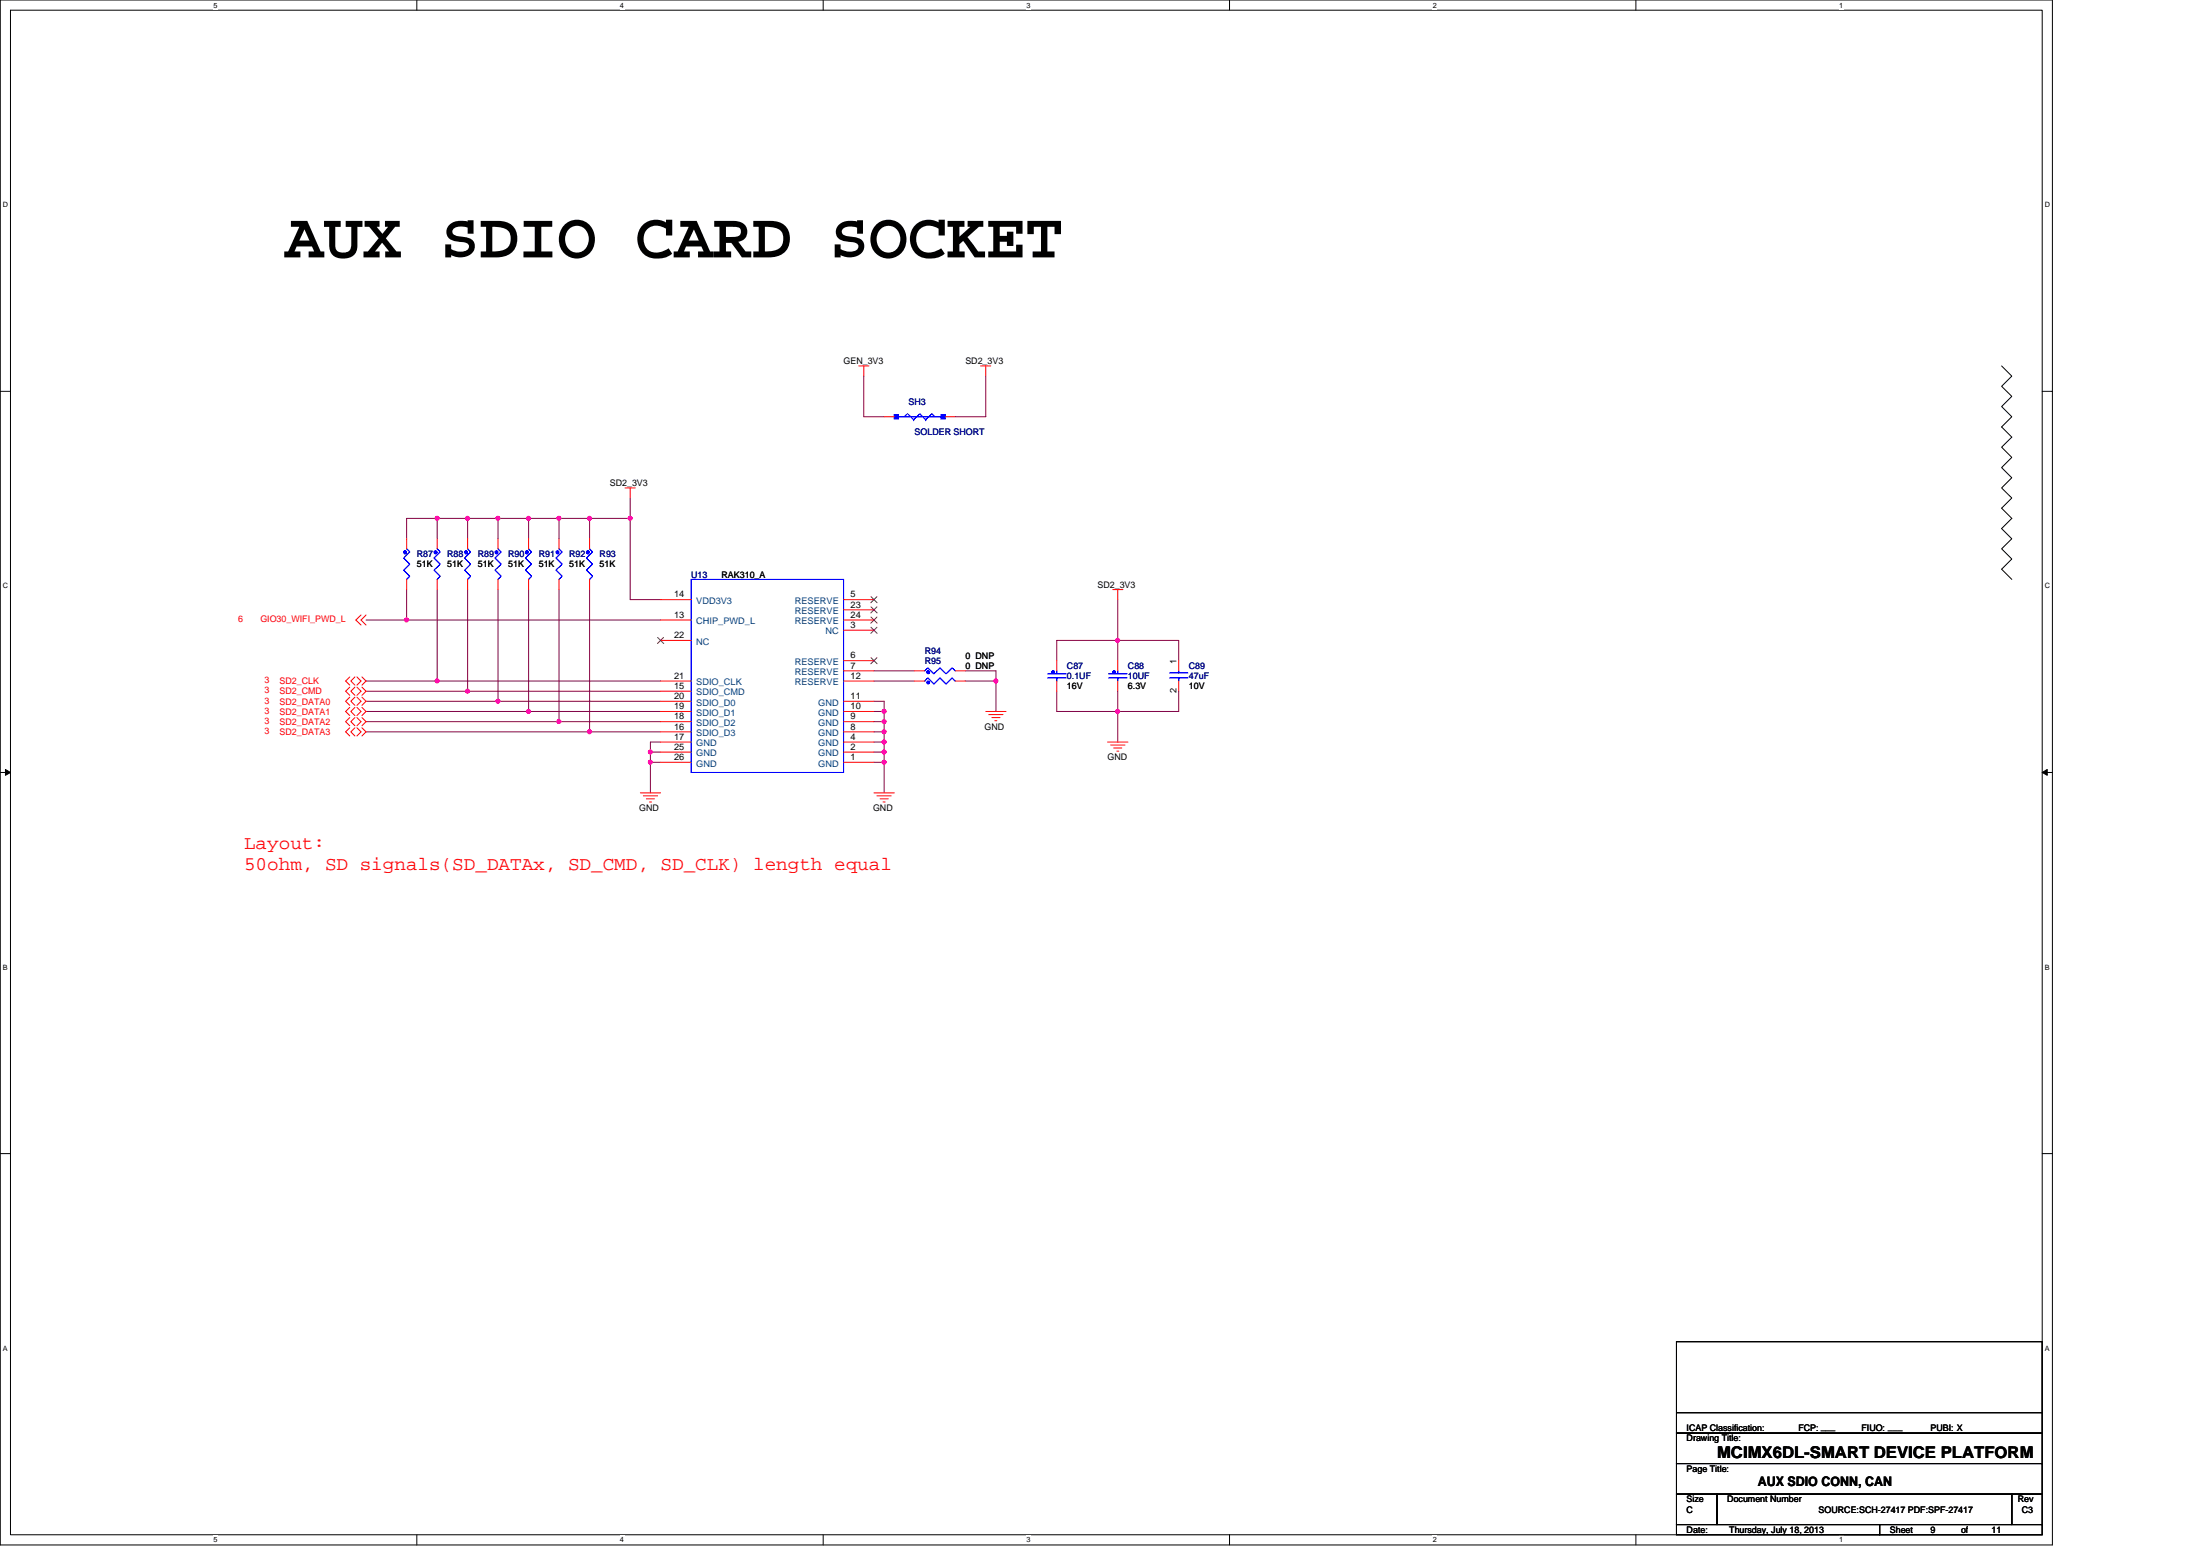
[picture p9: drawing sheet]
<svg xmlns="http://www.w3.org/2000/svg" width="297mm" height="210mm" viewBox="0 0 297 210" stroke-linecap="round" stroke-linejoin="round" font-family="sans-serif">
<path d="M0 0h277.1v208.5h-277.1zM1.4 1.4h274.3v205.7h-274.3z" fill="none" stroke="#000" stroke-width=".14"/>
<g fill="#fff">
<path d="M28.8 .1h.6v1.1h-.6z"/>
<path d="M28.8 207.3h.6v1.1h-.6z"/>
</g>
<path d="M56.3 0v1.4M56.3 207.1v1.4" fill="none" stroke="#000" stroke-width=".14"/>
<g fill="#fff">
<path d="M83.7 .1h.6v1.1h-.6z"/>
<path d="M83.7 207.3h.6v1.1h-.6z"/>
</g>
<path d="M111.1 0v1.4M111.1 207.1v1.4" fill="none" stroke="#000" stroke-width=".14"/>
<g fill="#fff">
<path d="M138.6 .1h.5v1.1h-.5z"/>
<path d="M138.6 207.3h.5v1.1h-.5z"/>
</g>
<path d="M166 0v1.4M166 207.1v1.4" fill="none" stroke="#000" stroke-width=".14"/>
<g fill="#fff">
<path d="M193.4 .1h.6v1.1h-.6z"/>
<path d="M193.4 207.3h.6v1.1h-.6z"/>
</g>
<path d="M220.9 0v1.4M220.9 207.1v1.4" fill="none" stroke="#000" stroke-width=".14"/>
<g fill="#fff">
<path d="M248.3 .1h.6v1.1h-.6z"/>
<path d="M248.3 207.3h.6v1.1h-.6z"/>
<path d="M.4 27.1h.7v1.1h-.7z"/>
<path d="M276.1 27.1h.7v1.1h-.7z"/>
<path d="M.4 78.5h.7v1.1h-.7z"/>
<path d="M276.1 78.5h.7v1.1h-.7z"/>
</g>
<path d="M0 52.8h1.4M275.7 52.8h1.4" fill="none" stroke="#000" stroke-width=".14"/>
<g fill="#fff">
<path d="M.4 130h.7v1.1h-.7z"/>
<path d="M276.1 130h.7v1.1h-.7z"/>
</g>
<path d="M0 104.2h1.4M275.7 104.2h1.4" fill="none" stroke="#000" stroke-width=".14"/>
<path d="M.7 103.8l.7 .4-.7 .4zM275.7 104.2l.7-.4v.8z" fill="#000" stroke="#000" stroke-width=".14"/>
<g fill="#fff">
<path d="M.4 181.4h.7v1.1h-.7z"/>
<path d="M276.1 181.4h.7v1.1h-.7z"/>
</g>
<path d="M270.3 49.4l1.3 1.4-1.3 1.3 1.3 1.4-1.3 1.4 1.3 1.3-1.3 1.4 1.3 1.4-1.3 1.3 1.3 1.4-1.3 1.4 1.3 1.4-1.3 1.3 1.3 1.4-1.3 1.4 1.3 1.4-1.3 1.3 1.3 1.4-1.3 1.4 1.3 1.3-1.3 1.4 1.3 1.4M0 155.7h1.4M275.7 155.7h1.4M226.4 193.4h49.3v4.1h-49.3zM226.4 197.5h49.3v4.1h-49.3zM226.4 181.1h49.3v12.3h-49.3zM226.4 190.6h49.3M226.4 205.7h27.4v1.4h-27.4zM226.4 201.6h5.4v4.1h-5.4zM231.8 201.6h39.8v4.1h-39.8zM253.8 205.7h21.9v1.4h-21.9zM271.6 201.6h4.1v4.1h-4.1z" fill="none" stroke="#000" stroke-width=".14"/>
<g fill="none" stroke="#800040" stroke-width=".14">
<path d="M116.6 50.8v5.4h2.8M133.1 50.8v5.4h-4.1M54.9 79.6v4.1M59 70h4.1v2.7M59 70h-4.1v2.7M59 70v2.7M59 79.6v12.3M63.1 70h4.1M63.1 79.6v13.7M67.2 70v2.7M67.2 70h4.2M67.2 79.6v15"/>
<path d="M71.4 70h4.1M71.4 70v2.7M71.4 79.6v16.4M75.5 70h4.1M75.5 70v2.7M75.5 79.6v17.8M79.6 70v2.7M79.6 79.6v19.2M79.6 70h5.5M85.1 70v10.9h4.1M85.1 67.2v2.8M49.4 83.7h5.5"/>
<path d="M49.4 96h22M49.4 98.8h30.2M49.4 97.4h26.1M49.4 94.6h17.8M49.4 93.3h13.7M49.4 91.9h9.6M54.9 83.7h34.3M59 91.9h30.2M63.1 93.3h26.1M67.2 94.6h22M71.4 96h17.8M75.5 97.4h13.7"/>
<path d="M79.6 98.8h9.6M118 94.6h1.4v1.4M118 98.8h1.4M118 97.4h1.4M118 96h1.4M118 91.9h5.5M118 90.5h5.5M119.4 98.8v1.3M119.4 97.4v1.4M119.4 96v1.4M130.3 90.5h4.2v1.4M130.3 91.9h4.2"/>
<path d="M134.5 91.9v4.1M142.7 93.3v2.7h8.2M150.9 80.9v5.5M150.9 86.4v2.8M150.9 96v4.1M150.9 86.4h8.2v2.8M150.9 86.4h-8.2v2.8M150.9 93.3v2.7M159.1 93.3v2.7h-8.2M87.8 102.9h1.4M87.8 101.5h1.4M87.8 102.9v4.1"/>
<path d="M87.8 101.5v1.4M89.2 100.1h-1.4v1.4M118 102.9h1.4M118 101.5h1.4M118 100.1h1.4M119.4 102.9v4.1M119.4 100.1v1.4M119.4 101.5v1.4"/>
</g>
<g fill="#f0f" stroke="#f0f" stroke-width=".14">
<circle cx="150.9" cy="86.4" r=".27"/>
<circle cx="67.2" cy="94.6" r=".27"/>
<circle cx="71.4" cy="96" r=".27"/>
<circle cx="75.5" cy="97.4" r=".27"/>
<circle cx="79.6" cy="98.8" r=".27"/>
<circle cx="59" cy="91.9" r=".27"/>
<circle cx="63.1" cy="93.3" r=".27"/>
<circle cx="134.5" cy="91.9" r=".27"/>
<circle cx="119.4" cy="102.9" r=".27"/>
<circle cx="119.4" cy="100.1" r=".27"/>
<circle cx="119.4" cy="98.8" r=".27"/>
<circle cx="119.4" cy="97.4" r=".27"/>
<circle cx="119.4" cy="96" r=".27"/>
<circle cx="87.8" cy="102.9" r=".27"/>
<circle cx="87.8" cy="101.5" r=".27"/>
<circle cx="54.9" cy="83.7" r=".27"/>
<circle cx="150.9" cy="96" r=".27"/>
<circle cx="85.1" cy="69.9" r=".27"/>
<circle cx="59" cy="69.9" r=".27"/>
<circle cx="67.2" cy="69.9" r=".27"/>
<circle cx="63.1" cy="69.9" r=".27"/>
<circle cx="71.4" cy="69.9" r=".27"/>
<circle cx="75.5" cy="69.9" r=".27"/>
<circle cx="79.6" cy="69.9" r=".27"/>
<circle cx="119.4" cy="101.5" r=".27"/>
</g>
<g fill="none" stroke="#f00" stroke-width=".14">
<path d="M115.9 49.4h1.4M116.6 49.4v1.4M119.4 56.2h1.4M127.6 56.2h1.4M132.4 49.4h1.4M133.1 49.4v1.4M54.9 72.7v1.4M54.9 78.2v1.4M59 72.7v1.4M59 78.2v1.4M63.1 72.7v1.4M63.1 78.2v1.4"/>
<path d="M67.2 72.7v1.4M67.2 78.2v1.4M71.4 72.7v1.4M71.4 78.2v1.4M75.5 72.7v1.4M75.5 78.2v1.4M79.6 72.7v1.4M79.6 78.2v1.4M84.4 65.8h1.4M85.1 65.8v1.4M150.2 79.6h1.4M150.9 79.6v1.3"/>
<path d="M47.2 95.5l-.5 .5 .5 .6M47.2 94.1l-.5 .5 .5 .6M47.2 98.2l-.5 .6 .5 .5M47.2 96.8l-.5 .6 .5 .5M47.2 91.4l-.5 .5 .5 .6M47.2 92.7l-.5 .6 .5 .5M47.9 95.5l-.5 .5 .5 .6M47.9 94.1l-.5 .5 .5 .6M47.9 98.2l-.5 .6 .5 .5M47.9 96.8l-.5 .6 .5 .5M47.9 91.4l-.5 .5 .5 .6M47.9 92.7l-.5 .6 .5 .5"/>
<path d="M48.2 95.5l.5 .5-.5 .6M48.2 94.1l.5 .5-.5 .6M48.2 98.2l.5 .6-.5 .5M48.2 96.8l.5 .6-.5 .5M48.2 91.4l.5 .5-.5 .6M48.2 92.7l.5 .6-.5 .5M48.7 83l-.7 .7 .7 .6M48.9 95.5l.5 .5-.5 .6M48.9 94.1l.5 .5-.5 .6M48.9 98.2l.5 .6-.5 .5M48.9 96.8l.5 .6-.5 .5M48.9 91.4l.5 .5-.5 .6"/>
<path d="M48.9 92.7l.5 .6-.5 .5M49.4 83l-.7 .7 .7 .6M89.2 80.9h4.1M89.2 83.7h4.1M89.2 91.9h4.1M89.2 86.4h4.1M89.2 93.3h4.1M89.2 94.6h4.1M89.2 96h4.1M89.2 97.4h4.1M89.2 98.8h4.1M113.9 89.2h4.1"/>
<path d="M113.9 94.6h4.1M113.9 96h4.1M113.9 97.4h4.1M113.9 98.8h4.1M113.9 90.5h4.1M113.9 91.9h4.1M113.9 80.9h4.1M113.9 82.3h4.1M113.9 85h4.1M113.9 83.7h4.1M123.5 91.9h1.4M123.5 90.5h1.4"/>
<path d="M129 91.9h1.3M129 90.5h1.3M133.1 96h2.7M133.5 96.4h1.9M133.9 96.8h1.1M134.3 97.3h.3M142.7 89.2v1.3M142.7 91.9v1.4M150.9 89.2v1.3M150.9 91.9v1.4M159.1 89.2v1.3M159.1 91.9v1.4"/>
<path d="M86.5 107h2.7M86.9 107.4h1.9M87.3 107.8h1.1M87.7 108.2h.3M89.2 100.1h4.1M89.2 101.5h4.1M89.2 102.9h4.1M113.9 100.1h4.1M113.9 101.5h4.1M113.9 102.9h4.1M118 107h2.8M118.4 107.4h1.9"/>
<path d="M118.8 107.8h1.1M119.2 108.2h.3M149.5 100.1h2.8M150 100.5h1.9M150.4 100.9h1.1M150.8 101.4h.3"/>
</g>
<g fill="none" stroke="#00f" stroke-width=".14">
<path d="M121.3 56.2h.8M122.1 56.2h4.1l-.4-.4-.8 .8M122.5 55.8l-.4 .4M124.2 55.8l-.8 .8M126.2 56.2h.9M54.9 74.1l.4 .4-.8 .8 .8 .8-.8 .8 .8 .9-.4 .4M59 74.1l.4 .4-.8 .8 .8 .8-.8 .8 .8 .9-.4 .4M63.1 74.1l.4 .4-.8 .8 .8 .8-.8 .8 .8 .9-.4 .4M67.2 74.1l.5 .4-.9 .8 .9 .8-.9 .8 .9 .9-.5 .4M71.4 74.1l.4 .4-.9 .8 .9 .8-.9 .8 .9 .9-.4 .4M75.5 74.1l.4 .4-.8 .8 .8 .8-.8 .8 .8 .9-.4 .4M79.6 74.1l.4 .4-.8 .8 .8 .8-.8 .8 .8 .9-.4 .4"/>
<path d="M93.3 78.2h20.6v26h-20.6zM124.9 91.9l.4-.4 .8 .8 .8-.8 .8 .8 .9-.8 .4 .4M124.9 90.5l.4-.4 .8 .8 .8-.8 .8 .8 .9-.8 .4 .4M141.5 91.5h2.4M141.5 90.9h2.4M142.7 90.5v.4M142.7 91.5v.4M149.7 91.5h2.5M149.7 90.9h2.5M150.9 90.5v.4M150.9 91.5v.4M157.9 91.5h2.5"/>
<path d="M157.9 90.8h2.5M159.1 90.5v.3M159.1 91.5v.4"/>
</g>
<g fill="#00f" stroke="#00f" stroke-width=".14">
<path d="M66.9 74.4h.3v.3h-.3z" fill-rule="evenodd"/>
<path d="M66.9 74.4h.3v.3h-.3z" fill-rule="evenodd"/>
<path d="M75.1 74.4h.3v.3h-.3z" fill-rule="evenodd"/>
<path d="M75.1 74.4h.3v.3h-.3z" fill-rule="evenodd"/>
<path d="M54.6 74.4h.2v.3h-.2z" fill-rule="evenodd"/>
<path d="M54.6 74.4h.2v.3h-.2z" fill-rule="evenodd"/>
<path d="M120.8 56v.5h.5v-.5z" fill-rule="evenodd"/>
<path d="M127.1 56v.5h.5v-.5z" fill-rule="evenodd"/>
<path d="M120.8 56v.5h.5v-.5z" fill-rule="evenodd"/>
<path d="M127.1 56v.5h.5v-.5z" fill-rule="evenodd"/>
<path d="M62.8 74.4h.3v.3h-.3z" fill-rule="evenodd"/>
<path d="M62.8 74.4h.3v.3h-.3z" fill-rule="evenodd"/>
<circle cx="71.1" cy="74.5" r=".2"/>
<circle cx="125.3" cy="92.1" r=".19"/>
<circle cx="79.4" cy="74.5" r=".2"/>
<circle cx="58.8" cy="74.5" r=".2"/>
<circle cx="125.3" cy="90.7" r=".19"/>
<circle cx="150.4" cy="90.7" r=".19"/>
<circle cx="142.2" cy="90.7" r=".19"/>
</g>
<path d="M88.8 86l.8 .8M89.6 86l-.8 .8M117.6 88.8l.8 .8M117.6 80.5l.8 .8M117.6 81.9l.8 .8M117.6 84.6l.8 .9M117.6 83.3l.8 .8M118.4 88.8l-.8 .8M118.4 80.5l-.8 .8M118.4 81.9l-.8 .8M118.4 84.6l-.8 .9M118.4 83.3l-.8 .8" fill="none" stroke="#804000" stroke-width=".14"/>
<path d="M122.5 55.8l.9 .8M123.4 56.6h.1M124.2 55.8l.8 .8M125 56.6h.1" fill="none" stroke="#fff" stroke-width=".14" stroke-dasharray="3 1 1 1 1 1"/>
<path d="M122.5 55.8l.9 .8M123.4 56.6h.1M124.2 55.8l.8 .8M125 56.6h.1" fill="none" stroke="#00f" stroke-width=".14" stroke-dasharray="3 1 1 1 1 1"/>
<text font-size="8.8" x="38.5" y="34.7">AUX SDIO CARD SOCKET</text>
<g font-size="2.6" fill="#f00">
<text x="33" y="114.6">Layout:</text>
<text x="33" y="117.4">50ohm, SD signals(SD_DATAx, SD_CMD, SD_CLK) length equal</text>
</g>
<text font-size="2.2" x="231.8" y="196.8">MCIMX6DL-SMART DEVICE PLATFORM</text>
<text font-size="1.8" x="237.3" y="200.5">AUX SDIO CONN, CAN</text>
<g font-size="1.2">
<text x="113.9" y="49.1">GEN_3V3</text>
<text x="130.3" y="49.1">SD2_3V3</text>
<text x="82.3" y="65.6">SD2_3V3</text>
<text x="56.3" y="76.6">51K</text>
<text x="60.4" y="76.6">51K</text>
<text x="64.5" y="76.6">51K</text>
<text x="68.6" y="76.6">51K</text>
<text x="72.7" y="76.6">51K</text>
<text x="76.9" y="76.6">51K</text>
<text x="81" y="76.6">51K</text>
<text x="97.4" y="77.9">RAK310_A</text>
<text x="91" y="80.6">14</text>
<text x="91" y="83.4">13</text>
<text x="114.8" y="80.6">5</text>
<text x="114.8" y="82">23</text>
<text x="114.8" y="83.4">24</text>
<text x="148.2" y="79.3">SD2_3V3</text>
<text x="91" y="86.1">22</text>
<text x="114.8" y="88.9">6</text>
<text x="114.8" y="84.8">3</text>
<text x="130.3" y="88.9">0 DNP</text>
<text x="158.9" y="89.6" transform="rotate(-90 158.9 89.6)">1</text>
<text x="91" y="91.6">21</text>
<text x="91" y="93">15</text>
<text x="91" y="94.3">20</text>
<text x="91" y="95.7">19</text>
<text x="114.8" y="90.2">7</text>
<text x="114.8" y="91.6">12</text>
<text x="114.8" y="94.3">11</text>
<text x="114.8" y="95.7">10</text>
<text x="130.3" y="90.3">0 DNP</text>
<text x="144.1" y="93">16V</text>
<text x="152.3" y="93">6.3V</text>
<text x="158.9" y="93.6" transform="rotate(-90 158.9 93.6)">2</text>
<text x="160.5" y="93">10V</text>
<text x="91" y="97.1">18</text>
<text x="91" y="98.5">16</text>
<text x="91" y="99.8">17</text>
<text x="91" y="101.2">25</text>
<text x="114.8" y="97.1">9</text>
<text x="114.8" y="98.5">8</text>
<text x="114.8" y="99.8">4</text>
<text x="114.8" y="101.2">2</text>
<text x="132.9" y="98.5">GND</text>
<text x="91" y="102.6">26</text>
<text x="114.8" y="102.6">1</text>
<text x="149.5" y="102.6">GND</text>
<text x="86.3" y="109.5">GND</text>
<text x="117.9" y="109.5">GND</text>
<text x="227.7" y="194.5">Drawing Title:</text>
<text x="227.7" y="193.1">ICAP Classification:</text>
<text x="242.8" y="193.1">FCP: ___</text>
<text x="251.3" y="193.1">FIUO: ___</text>
<text x="260.6" y="193.1">PUBI: X</text>
<text x="227.7" y="202.8">Size</text>
<text x="227.7" y="198.6">Page Title:</text>
<text x="233.2" y="202.8">Document Number</text>
<text x="272.4" y="202.8">Rev</text>
<text x="227.7" y="206.9">Date:</text>
<text x="227.7" y="204.1">C</text>
<text x="233.5" y="206.9">Thursday, July 18, 2013</text>
<text x="245.6" y="204.1">SOURCE:SCH-27417 PDF:SPF-27417</text>
<text x="255.2" y="206.9">Sheet</text>
<text x="260.6" y="206.9">9</text>
<text x="264.8" y="206.9">of</text>
<text x="268.9" y="206.9">11</text>
<text x="273" y="204.1">C3</text>
</g>
<g font-size="1.2" fill="#000080">
<text x="122.7" y="54.6">SH3</text>
<text x="123.5" y="58.7">SOLDER SHORT</text>
<text x="56.3" y="75.2">R87</text>
<text x="60.4" y="75.2">R88</text>
<text x="64.5" y="75.2">R89</text>
<text x="68.6" y="75.2">R90</text>
<text x="72.7" y="75.2">R91</text>
<text x="76.9" y="75.2">R92</text>
<text x="81" y="75.2">R93</text>
<text x="93.3" y="77.9">U13</text>
<text x="124.9" y="89.6">R95</text>
<text x="124.9" y="88.2">R94</text>
<text x="144.1" y="90.3">C87</text>
<text x="144.1" y="91.7">0.1UF</text>
<text x="152.3" y="90.3">C88</text>
<text x="152.3" y="91.7">10UF</text>
<text x="160.5" y="90.3">C89</text>
<text x="160.5" y="91.7">47uF</text>
</g>
<g font-size="1.2" fill="#f00">
<text x="32.1" y="84">6</text>
<text x="35.2" y="84">GIO30_WIFI_PWD_L</text>
<text x="35.7" y="95">3</text>
<text x="35.7" y="92.2">3</text>
<text x="35.7" y="93.6">3</text>
<text x="37.8" y="95.1">SD2_DATA0</text>
<text x="37.8" y="92.3">SD2_CLK</text>
<text x="37.8" y="93.7">SD2_CMD</text>
<text x="35.7" y="96.3">3</text>
<text x="35.7" y="99.1">3</text>
<text x="35.7" y="97.7">3</text>
<text x="37.8" y="96.5">SD2_DATA1</text>
<text x="37.8" y="99.2">SD2_DATA3</text>
<text x="37.8" y="97.8">SD2_DATA2</text>
</g>
<g font-size="1.2" fill="#004080">
<text x="94" y="81.5">VDD3V3</text>
<text x="107.3" y="81.5">RESERVE</text>
<text x="107.3" y="82.9">RESERVE</text>
<text x="94" y="84.2">CHIP_PWD_L</text>
<text x="94" y="87">NC</text>
<text x="107.3" y="89.7">RESERVE</text>
<text x="107.3" y="84.2">RESERVE</text>
<text x="111.4" y="85.6">NC</text>
<text x="94" y="92.5">SDIO_CLK</text>
<text x="94" y="93.9">SDIO_CMD</text>
<text x="94" y="95.2">SDIO_D0</text>
<text x="107.3" y="91.1">RESERVE</text>
<text x="107.3" y="92.5">RESERVE</text>
<text x="110.5" y="95.2">GND</text>
<text x="94" y="96.6">SDIO_D1</text>
<text x="94" y="98">SDIO_D2</text>
<text x="94" y="99.3">SDIO_D3</text>
<text x="94" y="100.7">GND</text>
<text x="110.5" y="96.6">GND</text>
<text x="110.5" y="98">GND</text>
<text x="110.5" y="99.3">GND</text>
<text x="110.5" y="100.7">GND</text>
<text x="94" y="102.1">GND</text>
<text x="94" y="103.4">GND</text>
<text x="110.5" y="102.1">GND</text>
<text x="110.5" y="103.4">GND</text>
</g>
<g font-size="1">
<text x="28.8" y="1">5</text>
<text x="83.7" y="1">4</text>
<text x="138.6" y="1">3</text>
<text x="193.4" y="1">2</text>
<text x="248.3" y="1">1</text>
<text x=".4" y="28">D</text>
<text x="276.1" y="28">D</text>
<text x=".4" y="79.4">C</text>
<text x="276.1" y="79.4">C</text>
<text x=".4" y="130.9">B</text>
<text x="276.1" y="130.9">B</text>
<text x=".4" y="182.3">A</text>
<text x="276.1" y="182.3">A</text>
<text x="28.8" y="208.2">5</text>
<text x="83.7" y="208.2">4</text>
<text x="138.6" y="208.2">3</text>
<text x="193.4" y="208.2">2</text>
<text x="248.3" y="208.2">1</text>
</g>
</svg>
